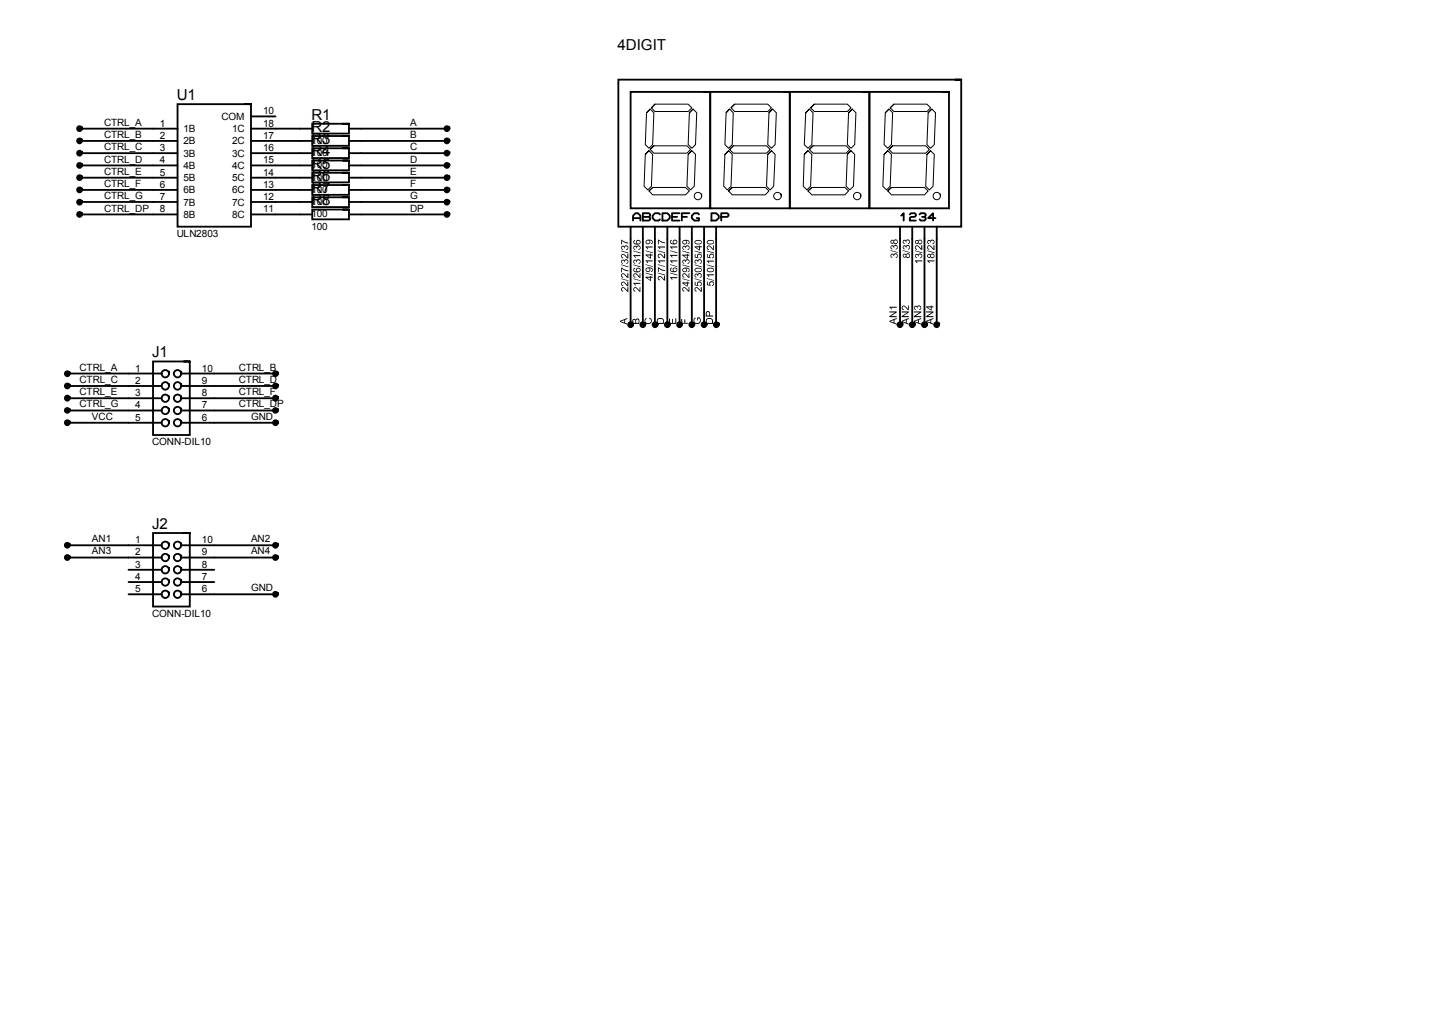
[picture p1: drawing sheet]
<svg xmlns="http://www.w3.org/2000/svg" width="297mm" height="210mm" viewBox="0 0 297 210" stroke-linecap="round" stroke-linejoin="round" font-family="sans-serif">
<g fill="none" stroke="#000" stroke-width=".38">
<path d="M146 19h1.3v24.2h-16.5v-24.2h16.5M162.6 19h1.2v24.2h-16.5v-24.2h16.5M179.1 19h1.2v24.2h-16.5v-24.2h16.5M195.6 19h1.2v24.2h-16.5v-24.2h16.5M198.1 16.5h1.3v30.5h-71.1v-30.5h71.1M16.5 26.7h20.3M16.5 29.2h20.3M16.5 31.7h20.3M16.5 34.3h20.3M16.5 36.8h20.3M16.5 39.4h20.3M17 26.4a.53 .53 0 0 1-.1 .7 .53 .53 0 0 1-.8-.1 .53 .53 0 0 1 .1-.8 .52 .52 0 0 1 .8 .5"/>
<path d="M17 28.9a.53 .53 0 0 1-.1 .7 .53 .53 0 0 1-.8-.1 .53 .53 0 0 1 .1-.7 .52 .52 0 0 1 .8 .4M17 31.5a.53 .53 0 0 1-.1 .7 .53 .53 0 0 1-.8-.2 .53 .53 0 0 1 .1-.7 .52 .52 0 0 1 .8 .4M17 34a.53 .53 0 0 1-.1 .7 .53 .53 0 0 1-.8-.1 .53 .53 0 0 1 .1-.8 .52 .52 0 0 1 .8 .5M17 36.5a.53 .53 0 0 1-.1 .8 .53 .53 0 0 1-.8-.2 .53 .53 0 0 1 .1-.7 .52 .52 0 0 1 .8 .4M17 39.1a.53 .53 0 0 1-.1 .7 .53 .53 0 0 1-.8-.1 .53 .53 0 0 1 .1-.8 .52 .52 0 0 1 .8 .5M50.8 21.6h1.3v25.4h-15.3v-25.4h15.3M52.1 26.7h12.7M52.1 29.2h12.7M52.1 31.7h12.7M52.1 34.3h12.7M52.1 36.8h12.7M52.1 39.4h12.7"/>
<path d="M52.1 24.1h5M71.1 25.7h1.3v2h-7.6v-2h7.6M71.1 28.2h1.3v2h-7.6v-2h7.6M71.1 30.7h1.3v2.1h-7.6v-2.1h7.6M71.1 33.3h1.3v2h-7.6v-2h7.6M71.1 35.8h1.3v2h-7.6v-2h7.6M71.1 38.4h1.3v2h-7.6v-2h7.6M72.4 29.2h20.3M72.4 31.7h20.3M72.4 34.3h20.3M72.4 36.8h20.3M72.4 39.4h20.3"/>
<path d="M92.7 26.7h-20.3M93.2 26.4a.53 .53 0 0 1-.1 .7 .53 .53 0 0 1-.8-.1 .53 .53 0 0 1 .1-.8 .52 .52 0 0 1 .8 .5M93.2 28.9a.53 .53 0 0 1-.1 .7 .53 .53 0 0 1-.8-.1 .53 .53 0 0 1 .1-.7 .52 .52 0 0 1 .8 .4M93.2 31.5a.53 .53 0 0 1-.1 .7 .53 .53 0 0 1-.8-.2 .53 .53 0 0 1 .1-.7 .52 .52 0 0 1 .8 .4M93.2 34a.53 .53 0 0 1-.1 .7 .53 .53 0 0 1-.8-.1 .53 .53 0 0 1 .1-.8 .52 .52 0 0 1 .8 .5M93.2 36.5a.53 .53 0 0 1-.1 .8 .53 .53 0 0 1-.8-.2 .53 .53 0 0 1 .1-.7 .52 .52 0 0 1 .8 .4M93.2 39.1a.53 .53 0 0 1-.1 .7 .53 .53 0 0 1-.8-.1 .53 .53 0 0 1 .1-.8 .52 .52 0 0 1 .8 .5M16.5 41.9h20.3M16.5 44.4h20.3M17 41.6a.54 .54 0 0 1-.3 .8 .54 .54 0 0 1-.7-.5 .51 .51 0 0 1 .5-.5 .51 .51 0 0 1 .5 .5M17 44.2a.53 .53 0 0 1-.1 .7 .53 .53 0 0 1-.8-.2 .53 .53 0 0 1 .1-.7 .52 .52 0 0 1 .8 .4M52.1 41.9h12.7"/>
<path d="M52.1 44.4h12.7M71.1 40.9h1.3v2h-7.6v-2h7.6M71.1 43.4h1.3v2.1h-7.6v-2.1h7.6M72.4 41.9h20.3M72.4 44.4h20.3M93.2 41.6a.54 .54 0 0 1-.3 .8 .54 .54 0 0 1-.7-.5 .51 .51 0 0 1 .5-.5 .51 .51 0 0 1 .5 .5M93.2 44.2a.53 .53 0 0 1-.1 .7 .53 .53 0 0 1-.8-.2 .53 .53 0 0 1 .1-.7 .52 .52 0 0 1 .8 .4M130.8 47v20.3M131.3 45.7v-1l.5-.5h.5l.5 .5v1M131.3 45.2h1.5M133.3 44.2h1.3l.3 .3v.2l-.3 .3 .3 .2v.3l-.3 .2h-1.3zM133.3 47v20.3"/>
<path d="M133.3 45h1.3M135.8 47v20.3M136.9 44.5l-.3-.3h-.8l-.4 .5v.5l.4 .5h.8l.3-.2M137.4 44.2h1l.5 .5v.5l-.5 .5h-1zM138.4 47v20.3M139.4 45h1.1M141 44.2h-1.6v1.5h1.6M141 47v20.3M141.4 45h1.1M143 44.2h-1.6v1.5M143.5 47v20.3M145 44.5l-.2-.3h-.8l-.5 .5v.5l.5 .5h1v-.5h-.5"/>
<path d="M146 47v20.3M147.6 44.2h.9l.6 .5v.5l-.6 .5h-.9zM148.5 47v20.3M149.6 45h1.3l.2-.3v-.2l-.2-.3h-1.3v1.5M186.7 47v20.3M186.9 44.7l.5-.5v1.5M188.7 44.5l.3-.3h.7l.3 .3v.2l-.3 .3h-.7l-.3 .2v.5h1.3M189.2 47v20.3M190.8 44.5l.2-.3h.8l.2 .3v.2l-.2 .3 .2 .2v.3l-.2 .2h-.8l-.2-.2M191.3 45h.5M191.8 47v20.3M194.1 45.2h-1.6l1-1v1.5"/>
<path d="M194.3 47v20.3M14 77.4h19.5M14.5 77.2a.54 .54 0 0 1-.4 .7 .54 .54 0 0 1-.6-.5 .51 .51 0 0 1 .5-.4 .51 .51 0 0 1 .5 .4M14.5 79.7a.53 .53 0 0 1-.2 .7 .53 .53 0 0 1-.7-.1 .53 .53 0 0 1 .1-.7 .52 .52 0 0 1 .8 .4M35 77a.8 .8 0 0 1-.7 1.2 .8 .8 0 0 1-.6-1.3 .77 .77 0 0 1 .9-.1 .77 .77 0 0 1 .4 .6M35 79.6a.8 .8 0 0 1-.7 1.2 .8 .8 0 0 1-.6-1.4 .76 .76 0 0 1 .9-.1 .76 .76 0 0 1 .4 .7M37.6 77a.8 .8 0 0 1-.8 1.2 .8 .8 0 0 1-.5-1.3 .77 .77 0 0 1 .8-.1 .77 .77 0 0 1 .5 .6h19.5M37.6 79.6a.8 .8 0 0 1-.8 1.2 .8 .8 0 0 1-.5-1.4 .76 .76 0 0 1 .8-.1 .76 .76 0 0 1 .5 .7h19.5M38.1 74.9h1.3v15.3h-7.7v-15.3h7.7M57.7 77.2a.54 .54 0 0 1-.4 .7 .54 .54 0 0 1-.7-.5 .51 .51 0 0 1 .5-.4 .51 .51 0 0 1 .6 .4M57.7 79.7a.53 .53 0 0 1-.2 .7 .53 .53 0 0 1-.7-.1 .53 .53 0 0 1 .1-.7 .52 .52 0 0 1 .8 .4M131.3 67a.53 .53 0 0 1-.1 .7 .53 .53 0 0 1-.8-.1 .53 .53 0 0 1 .1-.7 .52 .52 0 0 1 .8 .4"/>
<path d="M133.9 67a.53 .53 0 0 1-.2 .7 .53 .53 0 0 1-.7-.1 .53 .53 0 0 1 .1-.7 .52 .52 0 0 1 .8 .4M136.4 67a.53 .53 0 0 1-.2 .7 .53 .53 0 0 1-.7-.1 .53 .53 0 0 1 .1-.7 .53 .53 0 0 1 .8 .4M138.9 67a.53 .53 0 0 1-.1 .7 .53 .53 0 0 1-.8-.1 .53 .53 0 0 1 .2-.7 .52 .52 0 0 1 .7 .4M141.4 67a.53 .53 0 0 1-.4 .8 .53 .53 0 0 1-.5-.8 .49 .49 0 0 1 .6-.2 .49 .49 0 0 1 .3 .5M144 67a.53 .53 0 0 1-.1 .7 .53 .53 0 0 1-.8-.1 .53 .53 0 0 1 .1-.7 .52 .52 0 0 1 .8 .4M146.6 67a.53 .53 0 0 1-.2 .7 .53 .53 0 0 1-.7-.1 .53 .53 0 0 1 .1-.7 .52 .52 0 0 1 .8 .4M149.1 67a.53 .53 0 0 1-.2 .7 .53 .53 0 0 1-.7-.1 .53 .53 0 0 1 .1-.7 .53 .53 0 0 1 .8 .4M187.2 67a.53 .53 0 0 1-.2 .7 .53 .53 0 0 1-.7-.1 .53 .53 0 0 1 .1-.7 .52 .52 0 0 1 .8 .4M189.7 67a.53 .53 0 0 1-.1 .7 .53 .53 0 0 1-.8-.1 .53 .53 0 0 1 .2-.7 .52 .52 0 0 1 .7 .4M192.3 67a.53 .53 0 0 1-.2 .7 .53 .53 0 0 1-.7-.1 .53 .53 0 0 1 .1-.7 .52 .52 0 0 1 .8 .4M194.8 67a.53 .53 0 0 1-.1 .7 .53 .53 0 0 1-.8-.1 .53 .53 0 0 1 .1-.7 .52 .52 0 0 1 .8 .4M14 80h19.5"/>
<path d="M14 82.5h19.5M14 85.1h19.5M14 87.6h19.5M14.5 82.3a.54 .54 0 0 1-.3 .7 .54 .54 0 0 1-.7-.3 .54 .54 0 0 1 .5-.7l.4 .3 .1 .2M14.5 84.8a.52 .52 0 0 1-.5 .8 .52 .52 0 0 1-.5-.8 .51 .51 0 0 1 .6-.2 .51 .51 0 0 1 .4 .5M14.5 87.3a.53 .53 0 0 1-.2 .8 .53 .53 0 0 1-.7-.2 .53 .53 0 0 1 .1-.7 .52 .52 0 0 1 .8 .4M35 87.2a.8 .8 0 0 1-.7 1.2 .8 .8 0 0 1-.6-1.3 .76 .76 0 0 1 .9-.2 .76 .76 0 0 1 .4 .7M35 82.1a.8 .8 0 0 1-.7 1.2 .8 .8 0 0 1-.6-1.3 .76 .76 0 0 1 .9-.2 .76 .76 0 0 1 .4 .7M35 84.7a.8 .8 0 0 1-.7 1.2 .8 .8 0 0 1-.6-1.3 .76 .76 0 0 1 .9-.2 .76 .76 0 0 1 .4 .7M37.6 87.2a.8 .8 0 0 1-.8 1.2 .8 .8 0 0 1-.5-1.3 .76 .76 0 0 1 .8-.2 .76 .76 0 0 1 .5 .7h19.5M37.6 82.1a.8 .8 0 0 1-.8 1.2 .8 .8 0 0 1-.5-1.3 .76 .76 0 0 1 .8-.2 .76 .76 0 0 1 .5 .7h19.5M37.6 84.7a.8 .8 0 0 1-.8 1.2 .8 .8 0 0 1-.5-1.3 .76 .76 0 0 1 .8-.2 .76 .76 0 0 1 .5 .7h19.5"/>
<path d="M57.7 82.3a.54 .54 0 0 1-.3 .7 .54 .54 0 0 1-.7-.3 .54 .54 0 0 1 .4-.7l.5 .3 .1 .2M57.7 84.8a.52 .52 0 0 1-.5 .8 .52 .52 0 0 1-.5-.8 .51 .51 0 0 1 .6-.2 .51 .51 0 0 1 .4 .5M57.7 87.3a.53 .53 0 0 1-.2 .8 .53 .53 0 0 1-.7-.2 .53 .53 0 0 1 .1-.7 .52 .52 0 0 1 .8 .4M14 113h19.5M14 115.6h19.5M14.5 112.7a.53 .53 0 0 1-.2 .8 .53 .53 0 0 1-.7-.2 .53 .53 0 0 1 .1-.7 .52 .52 0 0 1 .8 .4M14.5 115.3a.53 .53 0 0 1-.2 .7 .53 .53 0 0 1-.7-.1 .53 .53 0 0 1 .1-.8 .52 .52 0 0 1 .8 .5M26.7 118.1h6.8M35 112.6a.8 .8 0 0 1-.7 1.2 .8 .8 0 0 1-.6-1.3 .76 .76 0 0 1 .9-.2 .76 .76 0 0 1 .4 .7M35 115.1a.8 .8 0 0 1-.7 1.2 .8 .8 0 0 1-.6-1.3 .76 .76 0 0 1 .9-.1 .76 .76 0 0 1 .4 .7M35 117.7a.8 .8 0 0 1-.7 1.2 .8 .8 0 0 1-.6-1.3 .76 .76 0 0 1 .9-.2 .76 .76 0 0 1 .4 .7M37.6 112.6a.8 .8 0 0 1-.8 1.2 .8 .8 0 0 1-.5-1.3 .76 .76 0 0 1 .8-.2 .76 .76 0 0 1 .5 .7h19.5"/>
<path d="M37.6 115.1a.8 .8 0 0 1-.8 1.2 .8 .8 0 0 1-.5-1.3 .76 .76 0 0 1 .8-.1 .76 .76 0 0 1 .5 .7h19.5M37.6 117.7a.8 .8 0 0 1-.8 1.2 .8 .8 0 0 1-.5-1.3 .76 .76 0 0 1 .8-.2 .76 .76 0 0 1 .5 .7h6.8M38.1 110.5h1.3v15.2h-7.7v-15.2h7.7M57.7 112.7a.53 .53 0 0 1-.2 .8 .53 .53 0 0 1-.7-.2 .53 .53 0 0 1 .1-.7 .52 .52 0 0 1 .8 .4M57.7 115.3a.53 .53 0 0 1-.2 .7 .53 .53 0 0 1-.7-.1 .53 .53 0 0 1 .1-.8 .52 .52 0 0 1 .8 .5M26.7 123.2h6.8M26.7 120.6l6.8 .1M35 122.8a.8 .8 0 0 1-.7 1.2 .8 .8 0 0 1-.6-1.3 .76 .76 0 0 1 .9-.2 .76 .76 0 0 1 .4 .7M35 120.2a.8 .8 0 0 1-.7 1.2 .8 .8 0 0 1-.6-1.3 .76 .76 0 0 1 .9-.2 .76 .76 0 0 1 .4 .8M37.6 122.8a.8 .8 0 0 1-.8 1.2 .8 .8 0 0 1-.5-1.3 .76 .76 0 0 1 .8-.2 .76 .76 0 0 1 .5 .7h19.5M37.6 120.2a.8 .8 0 0 1-.8 1.2 .8 .8 0 0 1-.5-1.3 .76 .76 0 0 1 .8-.2 .76 .76 0 0 1 .5 .8l6.8-.1M57.7 122.9a.53 .53 0 0 1-.2 .7 .53 .53 0 0 1-.7-.1 .53 .53 0 0 1 .1-.8 .52 .52 0 0 1 .8 .5"/>
</g>
<g fill="#000">
<path d="M128.9 55.5l1.4 .5v.2l-.6-.1-.7-.4v.7h-.1zM128.9 49.7l1.4 .6v.2l-.6-.1-.7-.4v.7h-.1zM128.9 53.9l.3-.1 .3 .2a.45 .45 0 0 1 .8 0 .45 .45 0 0 1-.4 .7v-.2a.29 .29 0 0 0 .3-.3 .29 .29 0 0 0-.4-.2 .29 .29 0 0 0-.2 .4l-.1-.1a.26 .26 0 0 0-.3-.3 .26 .26 0 0 0-.3 .3 .26 .26 0 0 0 .3 .2v.2l-.4-.3zM128.9 51.1l.3-.2 .3 .2a.45 .45 0 0 1 .8 0 .45 .45 0 0 1-.4 .7v-.2a.29 .29 0 0 0 .3-.3 .29 .29 0 0 0-.4-.2 .29 .29 0 0 0-.2 .4l-.1-.1a.26 .26 0 0 0-.3-.3 .26 .26 0 0 0-.3 .3 .26 .26 0 0 0 .3 .2v.2l-.4-.3zM128.9 59.6a1.01 1.01 0 0 1 1.2 .6v-.7h.2v1l-.4-.3a.58 .58 0 0 0-.9-.3v.2l.3 .2-.1 .2-.4-.3zM128.9 58.5a1.01 1.01 0 0 1 1.2 .6v-.7h.2v1l-.4-.3a.58 .58 0 0 0-.9-.4v.3l.3 .1-.1 .2-.4-.3zM128.9 56.8a1.01 1.01 0 0 1 1.2 .6v-.8h.2v1l-.4-.2a.58 .58 0 0 0-.9-.4v.2l.3 .2-.1 .2-.4-.3zM128.9 52.7a1.01 1.01 0 0 1 1.2 .6v-.7h.2v1l-.4-.3a.58 .58 0 0 0-.9-.3v.2l.3 .2-.1 .2-.4-.3zM128.8 57.7l1.5 .4v.2l-1.5-.5zM128.8 54.8l1.5 .4v.2l-1.5-.5zM128.8 51.9l1.5 .5v.1l-1.5-.4zM131.5 53.9l.2-.1 .3 .2a.46 .46 0 0 1 .8 0 .46 .46 0 0 1-.3 .7v-.2a.29 .29 0 0 0 .2-.3 .29 .29 0 0 0-.4-.2 .29 .29 0 0 0-.1 .4l-.2-.1a.26 .26 0 0 0-.3-.3 .26 .26 0 0 0-.2 .3 .26 .26 0 0 0 .3 .2l-.1 .2-.3-.3z"/>
<path d="M131.5 51.1l.2-.2 .3 .2a.46 .46 0 0 1 .8 0 .46 .46 0 0 1-.3 .7v-.2a.29 .29 0 0 0 .2-.3 .29 .29 0 0 0-.4-.2 .29 .29 0 0 0-.1 .4l-.2-.1a.26 .26 0 0 0-.3-.3 .26 .26 0 0 0-.2 .3 .26 .26 0 0 0 .3 .2l-.1 .2-.3-.3zM131.5 59.6a1.01 1.01 0 0 1 1.2 .6v-.7h.1v1l-.4-.3a.58 .58 0 0 0-.9-.3v.2l.3 .2v.2l-.4-.3zM131.5 56.8a1.01 1.01 0 0 1 1.2 .6v-.8h.1v1l-.4-.2a.58 .58 0 0 0-.9-.4v.2l.3 .2v.2l-.4-.3zM131.4 58.6h1.4v.2h-1.1l.2 .4h-.2zM131.4 52.9h1.4v.2h-1.1l.2 .3h-.2zM131.4 57.7l1.5 .4v.2l-1.5-.5zM131.4 54.8l1.5 .4v.2l-1.5-.5zM131.4 51.9l1.5 .5v.1l-1.5-.4zM133.9 54h1.5v.2h-1.2l.2 .3h-.1zM133.9 51.1h1.5v.2h-1.2l.2 .3h-.1zM133.9 56.5l1.5 .4v.2l-1.5-.5zM133.9 54.8l1.5 .4v.1l-1.5-.4z"/>
<path d="M133.9 51.9l1.5 .4v.2l-1.5-.5zM136.5 55.4l1.5 .6v.2l-.6-.1-.8-.4v.7h-.1zM136.5 49.7l1.5 .5v.2l-.6-.1-.8-.4v.7h-.1zM136.6 57.3a1.01 1.01 0 0 1 1.1 .6v-.7h.3v1l-.5-.3a.58 .58 0 0 0-.9-.4v.3l.3 .2v.1l-.4-.3zM136.6 52.7a1.01 1.01 0 0 1 1.1 .6v-.7h.3v1l-.5-.3a.58 .58 0 0 0-.9-.4v.3l.3 .1v.2l-.4-.3zM136.4 56.5l1.6 .4v.2l-1.6-.5zM136.4 54.8l1.6 .4v.1l-1.6-.4zM136.4 54h1.6v.2h-1.2l.2 .3h-.2zM136.4 51.9l1.6 .4v.2l-1.6-.5zM136.4 51.1h1.6v.2h-1.2l.2 .3h-.2zM139 57.4h1.5v.3h-1.2l.2 .3h-.1zM139 56.5l1.5 .4v.2l-1.5-.5z"/>
<path d="M139 54.8l1.5 .4v.1l-1.5-.4zM139 54h1.5v.2h-1.2l.2 .3h-.1zM139 52.8h1.5v.2h-1.2l.2 .4h-.1zM139 51.9l1.5 .4v.2l-1.5-.5zM139 51.1h1.5v.2h-1.2l.2 .3h-.1zM141.6 53.9l.3-.1 .3 .2a.46 .46 0 0 1 .8 0 .46 .46 0 0 1-.4 .7v-.2a.29 .29 0 0 0 .3-.3 .29 .29 0 0 0-.4-.2 .29 .29 0 0 0-.2 .4l-.1-.1a.26 .26 0 0 0-.3-.3 .26 .26 0 0 0-.3 .3 .26 .26 0 0 0 .3 .2v.2l-.4-.3zM141.6 51.1l.3-.2 .3 .2a.46 .46 0 0 1 .8 0 .46 .46 0 0 1-.4 .7v-.2a.29 .29 0 0 0 .3-.3 .29 .29 0 0 0-.4-.2 .29 .29 0 0 0-.2 .4l-.1-.1a.26 .26 0 0 0-.3-.3 .26 .26 0 0 0-.3 .3 .26 .26 0 0 0 .3 .2v.2l-.4-.3zM141.6 59.6a1.01 1.01 0 0 1 1.2 .6v-.7h.2v1l-.4-.3a.58 .58 0 0 0-.9-.3v.2l.3 .2-.1 .2-.4-.3zM141.6 56.8a1.01 1.01 0 0 1 1.2 .6v-.8h.2v1l-.4-.2a.58 .58 0 0 0-.9-.4v.2l.3 .2-.1 .2-.4-.3zM141.5 57.7l1.5 .4v.2l-1.5-.5zM141.5 54.8l1.5 .4v.2l-1.5-.5zM141.5 51.9l1.5 .5v.1l-1.5-.4z"/>
<path d="M144.1 58.4h.2v.6l.3 .1a.5 .5 0 0 1 .2-.7 .5 .5 0 0 1 .7 .3 .5 .5 0 0 1-.3 .6v-.2a.32 .32 0 0 0 .2-.4 .32 .32 0 0 0-.5-.1 .52 .52 0 0 0 0 .7l-.8-.2zM144.2 56.8l.2-.1 .4 .2a.45 .45 0 0 1 .8 0 .45 .45 0 0 1-.4 .7v-.2a.29 .29 0 0 0 .2-.4 .29 .29 0 0 0-.4-.2 .29 .29 0 0 0-.1 .4h-.2a.26 .26 0 0 0-.3-.3 .26 .26 0 0 0-.2 .3 .26 .26 0 0 0 .3 .2l-.1 .2-.3-.3zM144.2 53.9l.2-.1 .4 .2a.45 .45 0 0 1 .8 0 .45 .45 0 0 1-.4 .7v-.2a.29 .29 0 0 0 .2-.3 .29 .29 0 0 0-.4-.2 .29 .29 0 0 0-.1 .4l-.2-.1a.26 .26 0 0 0-.3-.3 .26 .26 0 0 0-.2 .3 .26 .26 0 0 0 .3 .2l-.1 .2-.3-.3zM144.1 52.7h.2v.6h.3a.5 .5 0 0 1 .2-.7 .5 .5 0 0 1 .7 .3 .5 .5 0 0 1-.3 .7v-.2a.33 .33 0 0 0 .1-.5 .33 .33 0 0 0-.5-.1 .33 .33 0 0 0 0 .5l.1 .3-.8-.2zM144.2 59.6a1.01 1.01 0 0 1 1.2 .6v-.7h.2v1l-.5-.3a.58 .58 0 0 0-.9-.3v.2l.3 .2v.2l-.4-.3zM144.1 57.7l1.5 .4v.2l-1.5-.5zM144.1 54.8l1.5 .4v.2l-1.5-.5zM144.1 51.9l1.5 .5v.1l-1.5-.4zM146.6 58.4h.2v.6l.4 .1a.5 .5 0 0 1 .2-.8 .5 .5 0 0 1 .7 .3 .5 .5 0 0 1-.4 .7v-.2a.32 .32 0 0 0 .3-.4 .32 .32 0 0 0-.5-.2 .52 .52 0 0 0-.1 .8l-.8-.2zM146.6 52.7h.2v.6h.4a.5 .5 0 0 1 .2-.7 .5 .5 0 0 1 .7 .3 .5 .5 0 0 1-.4 .7v-.2a.33 .33 0 0 0 .2-.5 .33 .33 0 0 0-.5-.1 .33 .33 0 0 0 0 .5v.3l-.8-.2zM146.7 51a1.01 1.01 0 0 1 1.2 .6v-.7h.2v1l-.4-.3a.58 .58 0 0 0-.9-.4v.3l.3 .1-.1 .2-.4-.3zM146.6 56.9h1.5v.2h-1.2l.2 .3h-.1z"/>
<path d="M146.6 54h1.5v.2h-1.2l.2 .4h-.1zM146.6 57.7l1.5 .4v.1l-1.5-.4zM146.6 54.8l1.5 .4v.2l-1.5-.5zM146.6 51.9l1.5 .5v.1l-1.5-.4zM184.8 52.7l.3-.1 .3 .2a.45 .45 0 0 1 .8 0 .45 .45 0 0 1-.4 .7v-.2a.29 .29 0 0 0 .3-.4 .29 .29 0 0 0-.4-.2 .29 .29 0 0 0-.2 .4h-.2a.26 .26 0 0 0-.2-.3 .26 .26 0 0 0-.3 .3 .26 .26 0 0 0 .3 .2v.2l-.4-.3zM184.8 51l.3-.2 .3 .3a.45 .45 0 0 1 .8 0 .45 .45 0 0 1-.4 .6v-.1a.29 .29 0 0 0 .3-.4 .29 .29 0 0 0-.4-.2 .29 .29 0 0 0-.2 .4h-.2a.26 .26 0 0 0-.2-.4 .26 .26 0 0 0-.3 .3 .26 .26 0 0 0 .3 .3v.1l-.4-.3zM184.7 51.9l1.5 .4v.1l-1.5-.4zM187.4 51l.2-.2 .4 .3a.45 .45 0 0 1 .7 0 .45 .45 0 0 1-.4 .6v-.1a.29 .29 0 0 0 .3-.4 .29 .29 0 0 0-.4-.2 .29 .29 0 0 0-.2 .4h-.1a.26 .26 0 0 0-.3-.4 .26 .26 0 0 0-.3 .3 .26 .26 0 0 0 .4 .3l-.1 .1-.3-.3zM187.4 49.8l.2-.1 .4 .2a.45 .45 0 0 1 .7 0 .45 .45 0 0 1-.4 .7v-.2a.29 .29 0 0 0 .3-.3 .29 .29 0 0 0-.4-.3 .29 .29 0 0 0-.2 .4h-.1a.26 .26 0 0 0-.3-.3 .26 .26 0 0 0-.3 .3 .26 .26 0 0 0 .4 .2l-.1 .2-.3-.3zM187.2 51.9l1.6 .4v.1l-1.6-.4zM189.9 52.7l.3-.1 .3 .2a.45 .45 0 0 1 .8 0 .45 .45 0 0 1-.4 .7v-.2a.29 .29 0 0 0 .2-.3 .29 .29 0 0 0-.3-.2 .29 .29 0 0 0-.2 .4l-.2-.1a.26 .26 0 0 0-.2-.3 .26 .26 0 0 0-.3 .3 .26 .26 0 0 0 .3 .2v.2l-.4-.3zM189.9 51a1.01 1.01 0 0 1 1.2 .6v-.8h.2v1l-.4-.2a.58 .58 0 0 0-.9-.4v.2l.2 .2v.2l-.4-.3z"/>
<path d="M189.8 54h1.5v.2h-1.2l.2 .3h-.1zM189.8 51.9l1.5 .4v.2l-1.5-.5zM192.4 49.9l.3-.2 .3 .3a.45 .45 0 0 1 .8 0 .45 .45 0 0 1-.4 .6v-.1a.29 .29 0 0 0 .3-.4 .29 .29 0 0 0-.4-.2 .29 .29 0 0 0-.2 .4l-.1-.1a.26 .26 0 0 0-.3-.3 .26 .26 0 0 0-.3 .3 .26 .26 0 0 0 .3 .3v.1l-.4-.3zM192.4 51a1.01 1.01 0 0 1 1.2 .6v-.8h.2v1l-.4-.2a.58 .58 0 0 0-.9-.4v.2l.3 .2-.1 .2-.4-.3zM192.3 54h1.5v.2h-1.1l.2 .3h-.2zM192.3 51.9l1.5 .4v.2l-1.5-.5zM133.9 66l.2-.1 .1 .2a.52 .52 0 0 0-.2 .7 .52 .52 0 0 0 .7 .1 .44 .44 0 0 0 .3-.4 .44 .44 0 0 0-.3-.4v-.2a.72 .72 0 0 1 .3 1 .72 .72 0 0 1-1.1 .2 .72 .72 0 0 1 0-1.1zM138.8 66h.2v.9h.4v-.8h.2v.8h.5v-.9h.2v1.1h-1.5zM141.3 66.1h.2v.8h.4v-.7h.3v.7h.6v.2h-1.5zM144 66l.3-.2v.2a.57 .57 0 0 0-.1 .9 .57 .57 0 0 0 .9-.2l.1-.4-.2-.3h-.2v.4h-.2v-.6h.6a.79 .79 0 0 1 .1 1.1 .79 .79 0 0 1-1.1 .1 .79 .79 0 0 1-.2-1zM184.5 64.6h1.5v.2l-1.2 .7h1.2v.2h-1.5v-.2l1.2-.7h-1.2zM184.5 63.6h1.5v.2h-1.2l.2 .3h-.1z"/>
<path d="M187.2 63.5a1.01 1.01 0 0 1 1.1 .6v-.8h.2v1l-.4-.2a.58 .58 0 0 0-.9-.4v.2l.3 .2-.1 .2-.3-.3zM187 64.6h1.5v.2l-1.1 .7h1.1v.2h-1.5v-.2l1.2-.7h-1.2zM189.7 63.5l.2-.1 .4 .2a.45 .45 0 0 1 .8 0 .45 .45 0 0 1-.4 .7v-.2a.29 .29 0 0 0 .2-.4 .29 .29 0 0 0-.4-.2 .29 .29 0 0 0-.1 .4h-.2a.26 .26 0 0 0-.2-.3 .26 .26 0 0 0-.3 .2 .26 .26 0 0 0 .3 .3l-.1 .2-.3-.3zM189.6 64.6h1.5v.2l-1.2 .7h1.2v.2h-1.5v-.2l1.2-.7h-1.2zM192.1 64.6h1.5v.2l-1.2 .7h1.2v.2h-1.5v-.2l1.2-.7h-1.2z"/>
<path d="M131.5 55.6l.2-.1v.2a.34 .34 0 0 0-.1 .5 .34 .34 0 0 0 .5 .1 .48 .48 0 0 1 .2-.8 .48 .48 0 0 1 .6 .4 .48 .48 0 0 1-.5 .6 .63 .63 0 0 1-.8-.1 .63 .63 0 0 1-.1-.8zM132.1 55.9a.35 .35 0 0 0 .7 0 .35 .35 0 0 0-.7 0z"/>
<path d="M131.5 49.9l.2-.2v.2a.34 .34 0 0 0-.1 .5 .34 .34 0 0 0 .5 .1 .49 .49 0 0 1 .2-.7 .49 .49 0 0 1 .7 .4 .49 .49 0 0 1-.6 .5 .63 .63 0 0 1-.8-.1 .63 .63 0 0 1-.1-.7zM132.1 50.2a.35 .35 0 0 0 .7 0 .35 .35 0 0 0-.7 0z"/>
<path d="M134.1 55.6a.74 .74 0 0 1 .9-.2 .74 .74 0 0 1 .3 .9l-.3 .1v-.2a.35 .35 0 0 0 .2-.5 .35 .35 0 0 0-.5-.1 .48 .48 0 0 1 0 .7 .48 .48 0 0 1-.7-.1 .48 .48 0 0 1 .1-.6zM134.1 55.9a.32 .32 0 0 0 .6 0 .32 .32 0 0 0-.6 0z"/>
<path d="M134.1 49.8a.74 .74 0 0 1 .9-.1 .74 .74 0 0 1 .3 .8l-.3 .1v-.1a.35 .35 0 0 0 .2-.5 .35 .35 0 0 0-.5-.1 .48 .48 0 0 1 0 .7 .48 .48 0 0 1-.7-.1 .48 .48 0 0 1 .1-.7zM134.1 50.2a.32 .32 0 0 0 .6 0 .32 .32 0 0 0-.6 0z"/>
<path d="M133.9 57.4h1v-.2h.1v.2h.4v.2h-.4v.6h-.1l-1-.7zM134.2 57.6l.7 .4v-.4z"/>
<path d="M133.9 52.7h1v-.1h.1v.1h.4v.3h-.4v.6h-.1l-1-.7zM134.2 53l.7 .4v-.4z"/>
<path d="M139.1 55.6l.3-.1v.1a.34 .34 0 0 0-.2 .5 .34 .34 0 0 0 .5 .1 .48 .48 0 0 1 .2-.7 .48 .48 0 0 1 .7 .4 .48 .48 0 0 1-.6 .5 .64 .64 0 0 1-.8 0 .64 .64 0 0 1-.1-.8zM139.7 55.9a.35 .35 0 0 0 .7 0 .35 .35 0 0 0-.7 0z"/>
<path d="M139.1 49.8l.3-.1v.2a.34 .34 0 0 0-.2 .5 .34 .34 0 0 0 .5 .1 .49 .49 0 0 1 .2-.8 .49 .49 0 0 1 .7 .4 .49 .49 0 0 1-.6 .6 .64 .64 0 0 1-.8-.1 .64 .64 0 0 1-.1-.8zM139.7 50.1a.35 .35 0 0 0 .7 0 .35 .35 0 0 0-.7 0z"/>
<path d="M141.7 55.6a.74 .74 0 0 1 .9-.1 .74 .74 0 0 1 .4 .8l-.3 .1v-.1a.35 .35 0 0 0 .1-.5 .35 .35 0 0 0-.5-.1 .48 .48 0 0 1 0 .7 .48 .48 0 0 1-.7-.1 .48 .48 0 0 1 .1-.7zM141.7 56a.32 .32 0 0 0 .6 0 .32 .32 0 0 0-.6 0z"/>
<path d="M141.7 49.9a.74 .74 0 0 1 .9-.2 .74 .74 0 0 1 .4 .8l-.3 .2v-.2a.35 .35 0 0 0 .1-.5 .35 .35 0 0 0-.5-.1 .48 .48 0 0 1 0 .7 .48 .48 0 0 1-.7-.1 .48 .48 0 0 1 .1-.6zM141.7 50.2a.32 .32 0 0 0 .6 0 .32 .32 0 0 0-.6 0z"/>
<path d="M141.5 58.5h1v-.1h.2v.1h.3v.3h-.3v.6h-.2l-1-.7zM141.8 58.8l.7 .4v-.4z"/>
<path d="M141.5 52.8h1v-.2h.2v.2h.3v.2h-.3v.6h-.2l-1-.6zM141.8 53l.7 .5v-.5z"/>
<path d="M144.1 55.8a1.05 1.05 0 0 1 1.5 0v.2a.79 .79 0 0 1-.8 .5 .79 .79 0 0 1-.7-.6zM144.3 55.8l-.1 .2a.78 .78 0 0 0 1.3 0 .83 .83 0 0 0-1.2-.2z"/>
<path d="M144.2 49.9a1.14 1.14 0 0 1 1.4 .1v.2a.79 .79 0 0 1-.8 .5 .79 .79 0 0 1-.7-.6zM144.3 50.1l-.1 .1a.78 .78 0 0 0 1.3 0 .83 .83 0 0 0-1.2-.1z"/>
<path d="M144.1 51.1h.9v-.2h.2v.2h.4v.2h-.4v.6h-.2l-.9-.7zM144.4 51.3l.6 .4v-.4z"/>
<path d="M146.6 55.8a1.05 1.05 0 0 1 1.5 0v.2a.79 .79 0 0 1-.8 .5 .79 .79 0 0 1-.7-.6zM146.8 55.8v.2a.78 .78 0 0 0 1.2 0 .83 .83 0 0 0-1.2-.2z"/>
<path d="M146.7 49.9a1.14 1.14 0 0 1 1.4 .1v.2a.79 .79 0 0 1-.8 .5 .79 .79 0 0 1-.7-.6zM146.8 50.1v.1a.78 .78 0 0 0 1.2 0 .83 .83 0 0 0-1.2-.1z"/>
<path d="M184.8 49.8l.4-.1 .2 .2a.45 .45 0 0 1 .7-.1 .45 .45 0 0 1 0 .7 .45 .45 0 0 1-.7-.2 .38 .38 0 0 1-.6 .1 .38 .38 0 0 1 0-.6zM184.8 50.1a.25 .25 0 0 0 .5 0 .25 .25 0 0 0-.5 0zM185.5 50.1a.31 .31 0 0 0 .6 0 .31 .31 0 0 0-.6 0z"/>
<path d="M187.4 52.7l.3-.1 .2 .2a.45 .45 0 0 1 .7-.1 .45 .45 0 0 1 0 .6 .45 .45 0 0 1-.7-.1 .38 .38 0 0 1-.6 .1 .38 .38 0 0 1 .1-.6zM187.4 53a.25 .25 0 0 0 .5 0 .25 .25 0 0 0-.5 0zM188 53a.31 .31 0 0 0 .6 0 .31 .31 0 0 0-.6 0z"/>
<path d="M189.9 49.9l.4-.2 .2 .3a.45 .45 0 0 1 .6-.2 .45 .45 0 0 1 0 .7 .45 .45 0 0 1-.6-.1 .38 .38 0 0 1-.6 .1 .38 .38 0 0 1 0-.6zM189.9 50.2a.25 .25 0 0 0 .5 0 .25 .25 0 0 0-.5 0zM190.6 50.2a.31 .31 0 0 0 .6 0 .31 .31 0 0 0-.6 0z"/>
<path d="M192.4 52.7l.4-.1 .2 .2a.45 .45 0 0 1 .7-.1 .45 .45 0 0 1 0 .7 .45 .45 0 0 1-.7-.1 .38 .38 0 0 1-.6 0 .38 .38 0 0 1 0-.6zM192.5 53.1a.25 .25 0 0 0 .4 0 .25 .25 0 0 0-.4 0zM193.1 53a.31 .31 0 0 0 .6 0 .31 .31 0 0 0-.6 0z"/>
<path d="M128.6 66.5l1.5-.6v.2l-.4 .2v.6l.4 .2v.2l-1.5-.6zM128.8 66.6l.7 .2v-.4z"/>
<path d="M131.3 66.2l.2-.1 .4 .2a.41 .41 0 0 1 .5-.3 .41 .41 0 0 1 .2 .6v.5h-1.5zM131.4 66.4v.5h.4v-.3a.24 .24 0 0 0-.1-.3 .24 .24 0 0 0-.3 .1zM132.1 66.3l-.2 .6h.6v-.5z"/>
<path d="M136.4 66.1a.76 .76 0 0 1 .8-.2 .76 .76 0 0 1 .5 .7v.5h-1.5zM136.6 66.2l-.2 .2v.5h1.1a.62 .62 0 0 0-.1-.7 .62 .62 0 0 0-.8 0z"/>
<path d="M146.5 66.1a.79 .79 0 0 1 .9-.2 .79 .79 0 0 1 .5 .7v.5h-1.5zM146.8 66.2l-.2 .2v.5h1.1a.62 .62 0 0 0-.2-.7 .62 .62 0 0 0-.7 0z"/>
<path d="M146.5 64.6a.46 .46 0 0 1 .5-.1 .46 .46 0 0 1 .3 .5v.4h.6v.2h-1.5zM146.7 64.7l-.1 .7h.5v-.5l-.1-.2z"/>
<path d="M184.5 66.5l1.5-.6v.2l-.5 .2v.6l.5 .2v.2l-1.5-.6zM184.7 66.6l.7 .2v-.4z"/>
<path d="M187 66.5l1.5-.6v.2l-.4 .2v.6l.4 .2v.2l-1.5-.6zM187.2 66.6l.7 .2v-.4z"/>
<path d="M189.6 66.5l1.5-.6v.2l-.5 .2v.6l.5 .2v.2l-1.5-.6zM189.7 66.6l.8 .2v-.4z"/>
<path d="M192.1 66.5l1.5-.6v.2l-.4 .2v.6l.4 .2v.2l-1.5-.6zM192.3 66.6l.7 .2v-.4z"/>
<path d="M192.1 63.5h1v-.2h.1v.2h.4v.2h-.4v.6h-.1l-1-.6zM192.4 63.7l.7 .5v-.5z"/>
<circle cx="16.5" cy="26.7" r=".51"/>
<circle cx="16.5" cy="39.4" r=".51"/>
<circle cx="16.5" cy="29.2" r=".51"/>
<circle cx="16.5" cy="31.7" r=".51"/>
<circle cx="16.5" cy="34.3" r=".51"/>
<circle cx="16.5" cy="36.8" r=".51"/>
<circle cx="92.7" cy="34.3" r=".51"/>
<circle cx="92.7" cy="39.4" r=".51"/>
<circle cx="92.7" cy="29.2" r=".51"/>
<circle cx="92.7" cy="36.8" r=".51"/>
<circle cx="92.7" cy="26.7" r=".51"/>
<circle cx="92.7" cy="31.7" r=".51"/>
<circle cx="16.5" cy="44.4" r=".51"/>
<circle cx="16.5" cy="41.9" r=".51"/>
<circle cx="92.7" cy="44.4" r=".51"/>
<circle cx="92.7" cy="41.9" r=".51"/>
<circle cx="14" cy="77.5" r=".51"/>
<circle cx="57.1" cy="77.5" r=".51"/>
<circle cx="130.8" cy="67.3" r=".51"/>
<circle cx="133.3" cy="67.3" r=".51"/>
<circle cx="135.9" cy="67.3" r=".51"/>
<circle cx="138.4" cy="67.3" r=".51"/>
<circle cx="140.9" cy="67.3" r=".5"/>
<circle cx="143.5" cy="67.3" r=".51"/>
<circle cx="146" cy="67.3" r=".51"/>
<circle cx="148.6" cy="67.3" r=".51"/>
<circle cx="186.7" cy="67.3" r=".51"/>
<circle cx="189.2" cy="67.3" r=".51"/>
<circle cx="191.8" cy="67.3" r=".51"/>
<circle cx="194.3" cy="67.3" r=".51"/>
<circle cx="14" cy="82.5" r=".52"/>
<circle cx="14" cy="87.6" r=".51"/>
<circle cx="14" cy="80" r=".51"/>
<circle cx="14" cy="85.1" r=".5"/>
<circle cx="57.1" cy="82.5" r=".52"/>
<circle cx="57.1" cy="87.6" r=".51"/>
<circle cx="57.1" cy="80" r=".51"/>
<circle cx="57.2" cy="85.1" r=".5"/>
<circle cx="14" cy="115.6" r=".51"/>
<circle cx="14" cy="113" r=".51"/>
<circle cx="57.1" cy="113" r=".51"/>
<circle cx="57.1" cy="115.6" r=".51"/>
<circle cx="57.1" cy="123.2" r=".51"/>
</g>
<g fill="none" stroke="#000" stroke-width=".21">
<path d="M134.6 31.2l-.7 .8-.3 6.6 .8 .8 .7-.8 .3-6.6-.8-.8-.7 .8M134.9 22.6l-.8 .8-.2 6.6 .7 .7 .8-.7 .2-6.6-.7-.8-.8 .8M135.4 38.9l-.8 .7 .8 .8h6.8l.8-.8-.8-.7h-6.8l-.8 .7M135.6 30.2l-.7 .8 .7 .7h6.9l.8-.7-.8-.8h-6.9l-.7 .8M135.8 21.6l-.7 .8 .7 .7h6.9l.8-.7-.8-.8h-6.9l-.7 .8M143.5 31.2l-.8 .8-.2 6.6 .8 .8 .7-.8 .3-6.6-.8-.8-.8 .8M143.8 22.6l-.8 .8-.3 6.6 .8 .7 .8-.7 .2-6.6-.7-.8-.8 .8M151.1 31.2l-.7 .8-.3 6.6 .8 .8 .7-.8 .3-6.6-.8-.8-.7 .8M151.3 22.6l-.7 .8-.2 6.6 .7 .7 .8-.7 .2-6.6-.8-.8-.7 .8M151.9 38.9l-.8 .7 .8 .8h6.8l.8-.8-.8-.7h-6.8l-.8 .7M152.1 30.2l-.8 .8 .8 .7h6.9l.8-.7-.8-.8h-6.9l-.8 .8M152.4 21.6l-.8 .8 .8 .7h6.9l.7-.7-.7-.8h-6.9l-.8 .8"/>
<path d="M160 31.2l-.7 .8-.3 6.6 .8 .8 .7-.8 .3-6.6-.8-.8-.7 .8M160.3 22.6l-.8 .8-.2 6.6 .7 .7 .8-.7 .2-6.6-.7-.8-.8 .8M167.6 31.2l-.8 .8-.2 6.6 .8 .8 .7-.8 .3-6.6-.8-.8-.8 .8M167.9 22.6l-.8 .8-.3 6.6 .8 .7 .8-.7 .3-6.6-.8-.8-.8 .8M168.4 38.9l-.8 .7 .8 .8h6.9l.7-.8-.7-.7h-6.9l-.8 .7M168.7 30.2l-.8 .8 .8 .7h6.8l.8-.7-.8-.8h-6.8l-.8 .8M168.9 21.6l-.8 .8 .8 .7h6.9l.7-.7-.7-.8h-6.9l-.8 .8M176.5 31.2l-.7 .8-.3 6.6 .8 .8 .7-.8 .3-6.6-.8-.8-.7 .8M176.8 22.6l-.8 .8-.2 6.6 .7 .7 .8-.7 .2-6.6-.7-.8-.8 .8M184.1 31.2l-.7 .8-.3 6.6 .8 .8 .8-.8 .2-6.6-.8-.8-.7 .8M184.4 22.6l-.8 .8-.2 6.6 .7 .7 .8-.7 .3-6.6-.8-.8-.8 .8M184.9 38.9l-.8 .7 .8 .8h6.9l.7-.8-.7-.7h-6.9l-.8 .7"/>
<path d="M185.2 30.2l-.8 .8 .8 .7h6.8l.8-.7-.8-.8h-6.8l-.8 .8M185.4 21.6l-.7 .8 .7 .7h6.9l.7-.7-.7-.8h-6.9l-.7 .8M193 31.2l-.7 .8-.3 6.6 .8 .8 .7-.8 .3-6.6-.8-.8-.7 .8M193.3 22.6l-.8 .8-.2 6.6 .7 .7 .8-.7 .3-6.6-.8-.8-.8 .8M145.5 40.2a.8 .8 0 0 1-.7 1.2 .8 .8 0 0 1-.6-1.3 .77 .77 0 0 1 .9-.2 .77 .77 0 0 1 .4 .7M162 40.2a.8 .8 0 0 1-.7 1.2 .8 .8 0 0 1-.6-1.3 .78 .78 0 0 1 .9-.2 .78 .78 0 0 1 .4 .7M178.6 40.2a.8 .8 0 0 1-.8 1.2 .8 .8 0 0 1-.5-1.3 .76 .76 0 0 1 .8-.2 .76 .76 0 0 1 .5 .7M195.1 40.2a.8 .8 0 0 1-.8 1.2 .8 .8 0 0 1-.5-1.3 .76 .76 0 0 1 .8-.2 .76 .76 0 0 1 .5 .7"/>
</g>
<g font-size="3.1">
<text x="128.1" y="10.3">4DIGIT</text>
<text x="36.7" y="20.7">U1</text>
<text x="64.6" y="24.8">R1</text>
<text x="64.6" y="27.3">R2</text>
<text x="64.6" y="29.9">R3</text>
<text x="64.6" y="32.4">R4</text>
<text x="64.6" y="35">R5</text>
<text x="64.6" y="37.5">R6</text>
<text x="64.6" y="40">R7</text>
<text x="64.6" y="42.6">R8</text>
<text x="31.6" y="74.1">J1</text>
<text x="31.6" y="109.6">J2</text>
</g>
<g font-size="2.1">
<text x="54.6" y="23.7">10</text>
<text x="21.6" y="26.1">CTRL_A</text>
<text x="21.6" y="28.6">CTRL_B</text>
<text x="33.1" y="26.2">1</text>
<text x="33.1" y="28.8">2</text>
<text x="38.1" y="27.4">1B</text>
<text x="38.1" y="29.9">2B</text>
<text x="45.9" y="24.8">COM</text>
<text x="48.1" y="27.4">1C</text>
<text x="48.1" y="29.9">2C</text>
<text x="54.6" y="26.2">18</text>
<text x="54.6" y="28.8">17</text>
<text x="64.6" y="29.8">100</text>
<text x="85.1" y="26.1">A</text>
<text x="85.1" y="28.6">B</text>
<text x="21.6" y="31.2">CTRL_C</text>
<text x="21.6" y="33.7">CTRL_D</text>
<text x="33.1" y="31.3">3</text>
<text x="33.1" y="33.9">4</text>
<text x="38.1" y="32.5">3B</text>
<text x="38.1" y="35">4B</text>
<text x="48.1" y="32.5">3C</text>
<text x="48.1" y="35">4C</text>
<text x="54.6" y="31.3">16</text>
<text x="54.6" y="33.9">15</text>
<text x="64.6" y="32.3">100</text>
<text x="64.6" y="34.9">100</text>
<text x="85.1" y="31.2">C</text>
<text x="85.1" y="33.7">D</text>
<text x="21.6" y="36.2">CTRL_E</text>
<text x="21.6" y="38.8">CTRL_F</text>
<text x="21.6" y="41.3">CTRL_G</text>
<text x="33.1" y="36.4">5</text>
<text x="33.1" y="38.9">6</text>
<text x="33.1" y="41.5">7</text>
<text x="38.1" y="37.5">5B</text>
<text x="38.1" y="40.1">6B</text>
<text x="48.1" y="37.5">5C</text>
<text x="48.1" y="40.1">6C</text>
<text x="54.6" y="36.4">14</text>
<text x="54.6" y="38.9">13</text>
<text x="54.6" y="41.5">12</text>
<text x="64.6" y="37.4">100</text>
<text x="64.6" y="39.9">100</text>
<text x="85.1" y="36.2">E</text>
<text x="85.1" y="38.8">F</text>
<text x="85.1" y="41.3">G</text>
<text x="21.6" y="43.9">CTRL_DP</text>
<text x="33.1" y="44">8</text>
<text x="38.1" y="42.6">7B</text>
<text x="38.1" y="45.2">8B</text>
<text x="48.1" y="42.6">7C</text>
<text x="48.1" y="45.2">8C</text>
<text x="54.6" y="44">11</text>
<text x="64.6" y="42.5">100</text>
<text x="64.6" y="45">100</text>
<text x="64.6" y="47.6">100</text>
<text x="85.1" y="43.9">DP</text>
<text x="36.7" y="49.1">ULN2803</text>
<text x="16.5" y="76.9">CTRL_A</text>
<text x="28.1" y="77">1</text>
<text x="41.9" y="77">10</text>
<text x="49.5" y="76.9">CTRL_B</text>
<text x="16.5" y="79.4">CTRL_C</text>
<text x="16.5" y="82">CTRL_E</text>
<text x="28.1" y="79.5">2</text>
<text x="28.1" y="82.1">3</text>
<text x="41.9" y="79.5">9</text>
<text x="41.9" y="82.1">8</text>
<text x="49.5" y="79.4">CTRL_D</text>
<text x="49.5" y="82">CTRL_F</text>
<text x="16.5" y="84.5">CTRL_G</text>
<text x="19" y="87">VCC</text>
<text x="28.1" y="84.7">4</text>
<text x="28.1" y="87.2">5</text>
<text x="41.9" y="84.7">7</text>
<text x="41.9" y="87.2">6</text>
<text x="49.5" y="84.5">CTRL_DP</text>
<text x="52.1" y="87">GND</text>
<text x="31.6" y="92.2">CONN-DIL10</text>
<text x="19" y="112.4">AN1</text>
<text x="28.1" y="112.6">1</text>
<text x="41.9" y="112.6">10</text>
<text x="52.1" y="112.4">AN2</text>
<text x="19" y="114.9">AN3</text>
<text x="28.1" y="115.1">2</text>
<text x="28.1" y="117.7">3</text>
<text x="41.9" y="115.1">9</text>
<text x="41.9" y="117.7">8</text>
<text x="52.1" y="114.9">AN4</text>
<text x="28.1" y="120.2">4</text>
<text x="28.1" y="122.8">5</text>
<text x="41.9" y="120.2">7</text>
<text x="41.9" y="122.8">6</text>
<text x="52.1" y="122.6">GND</text>
<text x="31.6" y="127.8">CONN-DIL10</text>
</g>
</svg>
